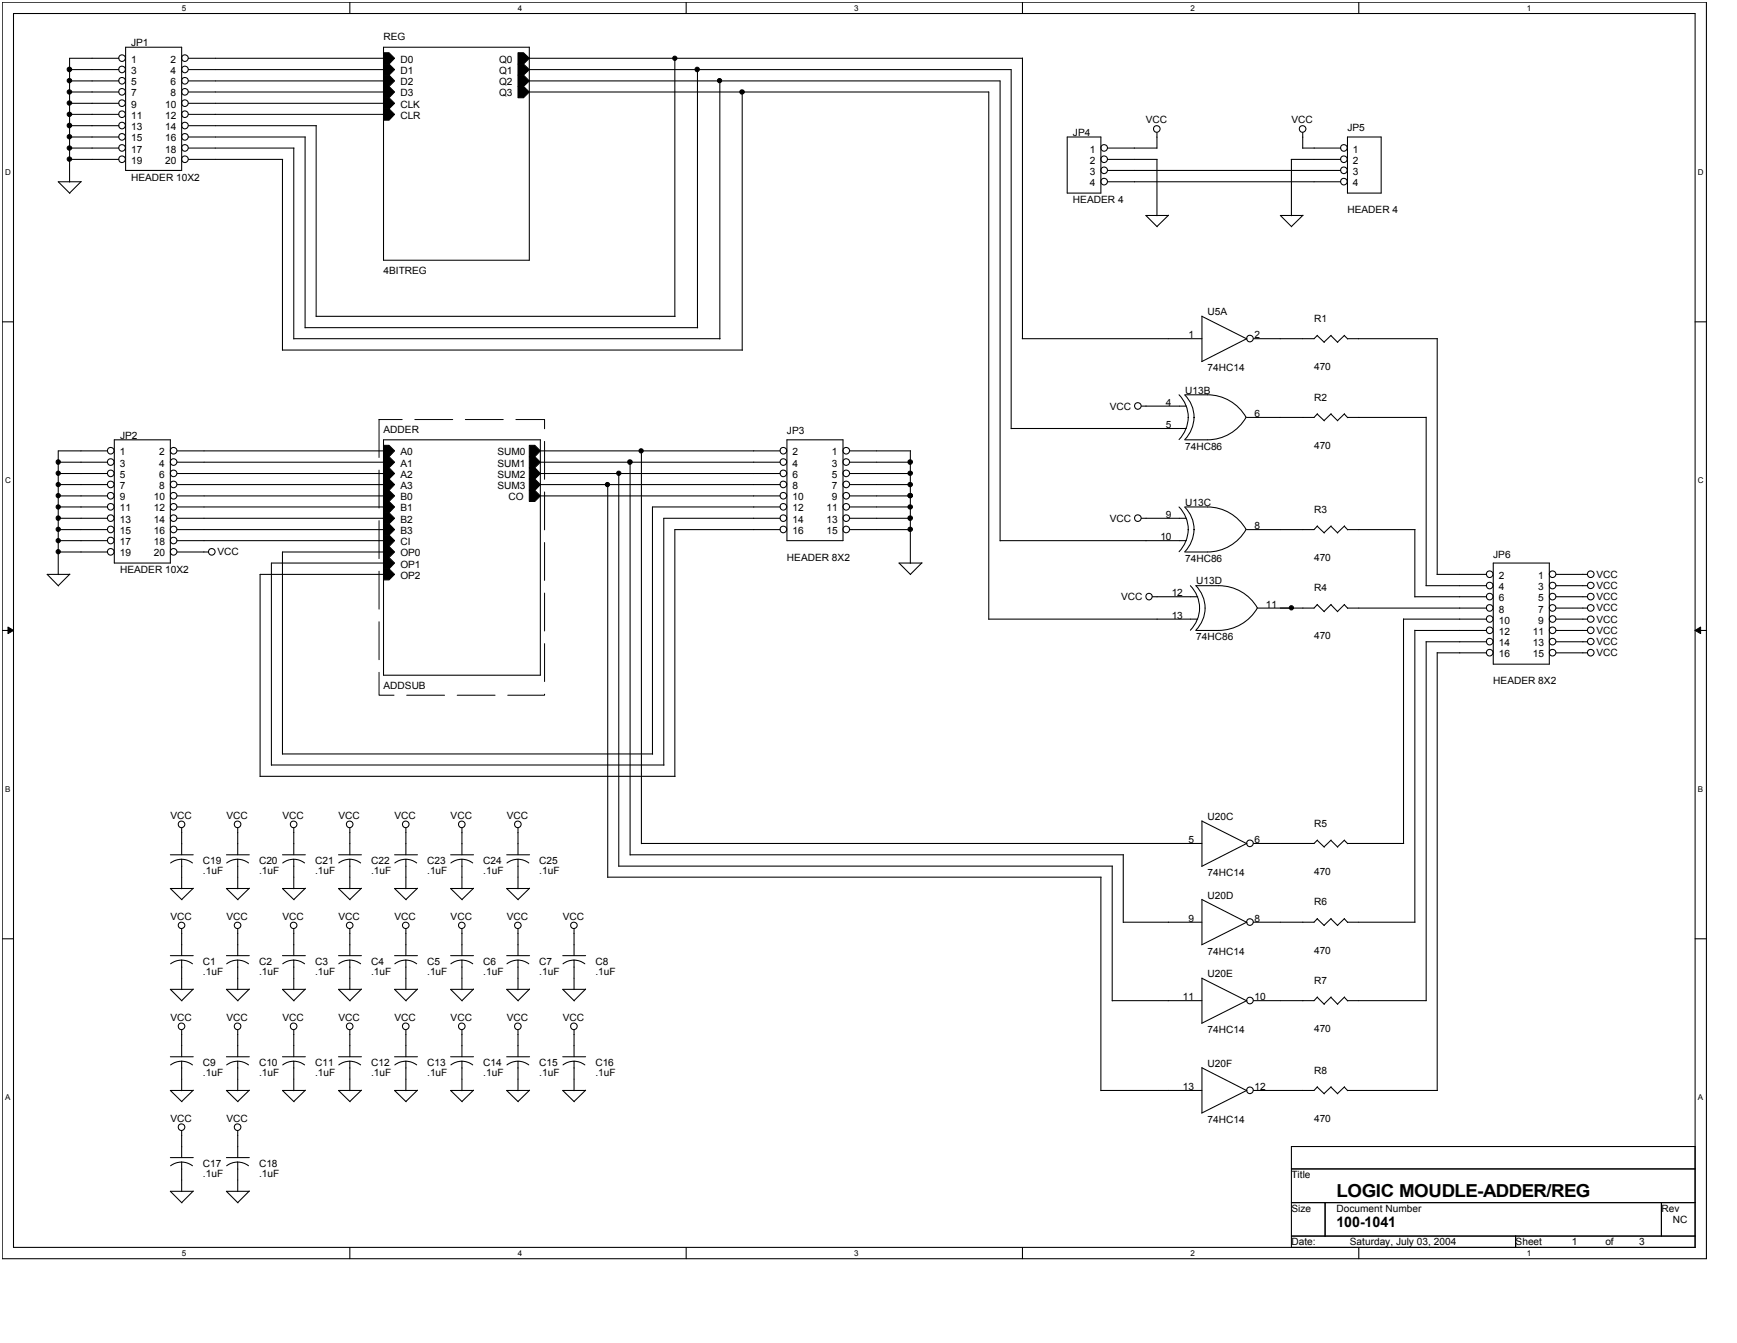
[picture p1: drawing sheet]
<svg xmlns="http://www.w3.org/2000/svg" width="279mm" height="216mm" viewBox="0 0 279 216" stroke-linecap="round" stroke-linejoin="round" font-family="sans-serif">
<path d="M.4 .4h274.1v202h-274.1zM2.2 2.2h270.5v198.3h-270.5z" fill="none" stroke="#000" stroke-width=".17"/>
<g fill="#fff">
<path d="M29.2 .6h.7v1.4h-.7z"/>
<path d="M29.2 200.7h.7v1.4h-.7z"/>
</g>
<path d="M56.3 .4v1.8M56.3 200.5v1.9" fill="none" stroke="#000" stroke-width=".17"/>
<g fill="#fff">
<path d="M83.3 .6h.7v1.4h-.7z"/>
<path d="M83.3 200.7h.7v1.4h-.7z"/>
</g>
<path d="M110.4 .4v1.8M110.4 200.5v1.9" fill="none" stroke="#000" stroke-width=".17"/>
<g fill="#fff">
<path d="M137.4 .6h.7v1.4h-.7z"/>
<path d="M137.4 200.7h.7v1.4h-.7z"/>
</g>
<path d="M164.5 .4v1.8M164.5 200.5v1.9" fill="none" stroke="#000" stroke-width=".17"/>
<g fill="#fff">
<path d="M191.5 .6h.7v1.4h-.7z"/>
<path d="M191.5 200.7h.7v1.4h-.7z"/>
</g>
<path d="M218.6 .4v1.8M218.6 200.5v1.9" fill="none" stroke="#000" stroke-width=".17"/>
<g fill="#fff">
<path d="M245.6 .6h.7v1.4h-.7z"/>
<path d="M245.6 200.7h.7v1.4h-.7z"/>
<path d="M.8 26.9h.9v1.4h-.9z"/>
<path d="M273.1 26.9h.9v1.4h-.9z"/>
<path d="M.8 76.5h.9v1.4h-.9z"/>
<path d="M273.1 76.5h.9v1.4h-.9z"/>
</g>
<path d="M.4 51.7h1.8M272.7 51.7h1.8" fill="none" stroke="#000" stroke-width=".17"/>
<g fill="#fff">
<path d="M.8 126.1h.8v1.4h-.8z"/>
<path d="M273.1 126.1h.8v1.4h-.8z"/>
</g>
<path d="M.4 101.4h1.8M272.7 101.4h1.8" fill="none" stroke="#000" stroke-width=".17"/>
<path d="M1.3 100.8l.9 .6-.9 .5zM272.7 101.4l.8-.6v1.1z" fill="#000"/>
<path d="M1.3 100.8l.9 .6-.9 .5zM272.7 101.4l.8-.6v1.1z" fill="none" stroke="#000" stroke-width=".16"/>
<g fill="#fff">
<path d="M.8 175.7h.8v1.4h-.8z"/>
<path d="M273.1 175.7h.8v1.4h-.8z"/>
</g>
<g fill="none" stroke="#000" stroke-width=".17">
<path d="M11.2 11.2h7.9M11.2 13h7.9M11.2 14.8h7.9M11.2 16.6h7.9M11.2 18.4h7.9M19.1 9.4h-7.9v19.9M20.2 7.6h9v19.8h-9zM30.3 9.4h31.4M30.3 11.2h31.4M30.3 13h31.4M30.3 14.8h31.4M30.3 16.6h31.4"/>
<path d="M30.3 18.4h31.4M61.7 8.5h.9l.9 .9-.9 .9h-.9zM61.7 10.3h.9l.9 .9-.9 .9h-.9zM61.7 12.1h.9l.9 .9-.9 .9h-.9zM61.7 13.9h.9l.9 .9-.9 .9h-.9zM61.7 15.7h.9l.9 .9-.9 .9h-.9zM61.7 17.5h.9l.9 .9-.9 .9h-.9zM61.7 7.6h23.4v34.2h-23.4zM83.3 8.5h.9l.9 .9-.9 .9h-.9zM83.3 10.3h.9l.9 .9-.9 .9h-.9zM83.3 12.1h.9l.9 .9-.9 .9h-.9zM83.3 13.9h.9l.9 .9-.9 .9h-.9z"/>
<path d="M85.1 9.4h79.4M85.1 11.2h77.5v57.7M85.1 13h75.8v74M85.1 14.8h73.9v84.8M108.5 9.4v41.5M112.2 11.2v41.5M115.8 13v41.5M119.4 14.8v41.5M164.5 9.3v45.2M11.2 22h7.9M11.2 23.8h7.9M11.2 25.6h7.9"/>
<path d="M11.2 20.2h7.9M13.1 29.2h-3.7l1.8 1.9M13.1 29.2l-1.9 1.8M30.3 22h18.8M30.3 23.8h17M30.3 25.6h15.2M30.3 20.2h20.6M45.4 25.6v30.7M47.3 23.8v30.7M49.1 22v30.7M50.9 20.2v30.7M171.7 22h5.4v9h-5.4z"/>
<path d="M178.2 29.2h37.4M178.2 23.8h7.9M178.2 25.6h7.9M178.2 27.4h37.4M186.1 21.3v2.5M186.1 25.6v9.1M188 34.6h-3.7l1.8 1.9M188 34.6l-1.9 1.8M207.7 25.6h7.9M207.7 25.6v9.1M209.5 21.3v2.5M209.5 23.8h6.1"/>
<path d="M209.6 34.6h-3.7l1.9 1.9M209.6 34.6l-1.9 1.8M216.7 22h5.5v9h-5.5zM45.4 56.3h74M47.3 54.5h68.5M49.1 52.7h63.1M50.9 50.9h57.7M164.4 54.5h28.9M193.3 50.9l7.3 3.6M193.3 50.8v7.3M200.5 54.5l-7.2 3.6M211.9 53.9l1.1 1.1"/>
<path d="M211.9 53.9l-.5 .6h-9.8M214.1 53.9l1.1 1.1M214.1 53.9l-1.1 1.1M216.2 53.9l.6 .6M216.3 53.9l-1.2 1.1M216.7 54.5h14.5M231.2 54.4v37.9M9.4 74.3h7.9M9.4 76.1h7.9M9.4 77.9h7.9M9.4 79.7h7.9M17.3 72.5h-7.9v19.9"/>
<path d="M18.4 70.7h9v19.8h-9zM28.5 72.5h33.2M28.5 74.3h33.2M28.5 76.1h33.2M28.5 77.9h33.2M28.5 79.7h33.2M61.7 71.6h.9l.9 .9-.9 .9h-.9zM61.7 73.4h.9l.9 .9-.9 .9h-.9zM61.7 75.2h.9l.9 .9-.9 .9h-.9zM61.7 77h.9l.9 .9-.9 .9h-.9zM61.7 78.8h.9l.9 .9-.9 .9h-.9zM61.7 70.7h25.2v37.8h-25.2z"/>
<path d="M85.1 71.6h.9l.9 .9-.9 .9h-.9zM85.1 73.4h.9l.9 .9-.9 .9h-.9zM85.1 75.2h.9l.9 .9-.9 .9h-.9zM85.1 77h.9l.9 .9-.9 .9h-.9zM85.1 78.8h.9l.9 .9-.9 .9h-.9zM86.9 72.5h38.6M86.9 74.3h38.6M86.9 76.1h38.6M86.9 77.9h38.6M86.9 79.7h38.6M97.8 77.9v63.2M99.5 76.1v63.2"/>
<path d="M101.4 74.3v63.2M103.2 72.5v63.1M126.6 70.7h9v16.2h-9zM136.7 72.5h9.8M136.7 74.3h9.8M136.7 76.1h9.8M136.7 77.9h9.8M136.7 79.7h9.8M146.4 72.5v18.1M162.6 68.9h28.2M183.6 65.3h7.2M189.7 63.5a5.2 5.2 0 0 1 1.4 3.6l-.1 1.1-.4 1.1-.9 1.4"/>
<path d="M190.6 63.5h3.6a7.2 7.2 0 0 1 6.2 3.6M190.6 63.5a5 5 0 0 1 1.5 3.6l-.2 1.1-.4 1.1-.9 1.4M200.4 67.1a7.2 7.2 0 0 1-6.2 3.6h-3.6M211.9 66.6l1.1 1.1M211.9 66.5l-.5 .6h-10.9M214.1 66.6l1.1 1.1M214.1 66.5l-1.1 1.1M216.2 66.6l.6 .5M216.3 66.5l-1.2 1.1M216.7 67.1h12.7M229.4 67.1v27.1M9.4 88.7h7.9"/>
<path d="M9.4 83.3h7.9M9.4 85.1h7.9M9.4 86.9h7.9M9.4 81.5h7.9M11.2 92.3h-3.6l1.8 1.9M11.2 92.3l-1.8 1.9M28.5 88.7h5M28.5 83.3h33.2M28.5 85.1h33.2M28.5 86.9h33.2M28.5 81.5h33.2M61.7 80.6h.9l.9 .9-.9 .9h-.9z"/>
<path d="M61.7 82.4h.9l.9 .9-.9 .9h-.9zM61.7 84.2h.9l.9 .9-.9 .9h-.9zM61.7 86h.9l.9 .9-.9 .9h-.9zM61.7 87.8h.9l.9 .9-.9 .9h-.9zM61.7 89.6h.9l.9 .9-.9 .9h-.9zM61.7 91.4h.9l.9 .9-.9 .9h-.9zM61.7 90.5h-18v32.5M61.7 92.3h-19.9v32.5M61.7 88.7h-16.3v32.5M125.5 83.3h-18.7v39.7M125.5 85.1h-17v39.7M125.5 81.5h-20.6v39.7"/>
<path d="M136.7 83.3h9.8M136.7 85.1h9.8M136.7 81.5h9.8M148.3 90.5h-3.7l1.9 1.9M148.3 90.5l-1.9 1.8M159 99.5h33.7M160.9 86.9h29.9M183.6 83.3h7.2M185.4 95.9h7.3M189.7 81.5a5.2 5.2 0 0 1 1.4 3.7l-.1 1-.4 1.1-.9 1.4M190.6 81.5h3.6a7.2 7.2 0 0 1 6.2 3.6M190.6 81.5a5 5 0 0 1 1.5 3.7l-.2 1-.4 1.1-.9 1.4"/>
<path d="M191.5 94.2a5.1 5.1 0 0 1 0 7.1M200.4 85.1a7.2 7.2 0 0 1-6.2 3.6h-3.6M202.3 97.8a7.1 7.1 0 0 0-6.3-3.6h-3.6a5.1 5.1 0 0 1 0 7.1M202.3 97.7a7.2 7.2 0 0 1-6.3 3.7h-3.6M211.9 84.6l1.1 1.1M211.9 97.2l1.1 1.1M211.9 97.2l-.5 .6h-9M211.9 84.5l-.5 .6h-10.9M214.1 84.6l1.1 1.1M214.1 97.2l1.1 1.1M214.1 84.5l-1.1 1.1M214.1 97.2l-1.1 1.1"/>
<path d="M216.2 84.6l.6 .6M216.2 97.2l.6 .6M216.3 84.5l-1.2 1.1M216.3 97.2l-1.2 1.1M216.7 97.8h22.4M216.7 85.1h10.9M225.8 99.5h13.3M225.8 99.5v36.1M227.6 95.9h11.5M227.6 85.1v10.9M229.4 94.2h9.7M231.1 92.3h8"/>
<path d="M240.2 90.5h9v16.3h-9zM250.3 92.3h5M250.3 94.2h5M250.3 95.9h5M250.3 97.8h5M250.3 99.5h5M227.6 101.4h11.5M227.6 101.3v47M229.4 103.2h9.7M229.4 103.1v57.8M231.2 104.9h7.9M231.2 104.9v70.4"/>
<path d="M250.3 101.4h5M250.3 103.2h5M250.3 104.9h5M27.4 137.4h3.7M29.2 138.1l.8 .1 1 .5M29.2 138.1l-.8 .1-1 .5M29.2 133.1v4.3M29.2 138.1v4.8M36.4 137.4h3.7M38.2 138.1l.8 .1 1 .5M38.2 138.1l-.7 .1-1 .5M38.2 133.1v4.3"/>
<path d="M38.2 138.1v4.8M41.8 124.8h66.8M43.7 123h63.1M45.4 137.4h3.7M45.4 121.2h59.6M47.3 138.1l.7 .1 1 .5M47.3 138.1l-.8 .1-1 .5M47.3 133.1v4.3M47.3 138.1v4.8M54.5 137.4h3.6M56.3 138.1l.7 .1 1 .5M56.3 138.1l-.8 .1-1 .5"/>
<path d="M56.3 133.1v4.3M56.3 138.1v4.8M63.5 137.4h3.6M65.3 138.1l.7 .1 1 .5M65.3 138.1l-.8 .1-1 .5M65.3 133.1v4.3M65.3 138.1v4.8M72.5 137.4h3.7M74.3 138.1l.7 .1 1 .5M74.3 138.1l-.8 .1-1 .5M74.3 133.1v4.3M74.3 138.1v4.8"/>
<path d="M81.5 137.4h3.7M83.3 138.1l.8 .1 1 .5M83.3 138.1l-.8 .1-1 .5M83.3 133.1v4.3M83.3 138.1v4.8M99.5 139.2h79.4M101.4 137.4h79.3M103.2 135.6h90.1M178.9 139.2v21.7M180.7 137.4v10.9M193.3 132v7.2M193.3 132l7.3 3.6"/>
<path d="M200.5 135.6l-7.2 3.7M211.9 135.1l1.1 1.1M211.9 135l-.5 .6h-9.8M214.1 135.1l1.1 1.1M214.1 135l-1.1 1.1M216.2 135.1l.6 .5M216.3 135l-1.2 1.1M216.7 135.6h9.1M.4 150.9h1.8M27.4 153.6h3.7M29.2 154.3l.8 .1 1 .5M29.2 154.3l-.8 .1-1 .5"/>
<path d="M29.2 149.3v4.3M29.2 154.3v4.8M31.1 159h-3.7l1.9 1.9M31.1 159l-1.9 1.9M31.1 142.8h-3.7l1.9 1.9M31.1 142.8l-1.9 1.8M36.4 153.6h3.7M38.2 154.3l.8 .1 1 .5M38.2 154.3l-.7 .1-1 .5M38.2 149.3v4.3M38.2 154.3v4.8M40.1 159h-3.7l1.9 1.9"/>
<path d="M40.1 159l-1.9 1.9M40.1 142.8h-3.7l1.9 1.9M40.1 142.8l-1.9 1.8M45.4 153.6h3.7M47.3 154.3l.7 .1 1 .5M47.3 154.3l-.8 .1-1 .5M47.3 149.3v4.3M47.3 154.3v4.8M49.1 159h-3.7l1.9 1.9M49.1 159l-1.8 1.9M49.1 142.8h-3.7l1.9 1.9M49.1 142.8l-1.8 1.8"/>
<path d="M54.5 153.6h3.6M56.3 154.3l.7 .1 1 .5M56.3 154.3l-.8 .1-1 .5M56.3 149.3v4.3M56.3 154.3v4.8M58.1 159h-3.6l1.8 1.9M58.1 159l-1.8 1.9M58.1 142.8h-3.6l1.8 1.9M58.1 142.8l-1.8 1.8M63.5 153.6h3.6M65.3 154.3l.7 .1 1 .5M65.3 154.3l-.8 .1-1 .5"/>
<path d="M65.3 149.3v4.3M65.3 154.3v4.8M67.1 159h-3.6l1.8 1.9M67.1 159l-1.8 1.9M67.1 142.8h-3.6l1.8 1.9M67.1 142.8l-1.8 1.8M72.5 153.6h3.7M74.3 154.3l.7 .1 1 .5M74.3 154.3l-.8 .1-1 .5M74.3 149.3v4.3M74.3 154.3v4.8M76.2 159h-3.7l1.8 1.9"/>
<path d="M76.2 159l-1.9 1.9M76.2 142.8h-3.7l1.8 1.9M76.2 142.8l-1.9 1.8M81.5 153.6h3.7M83.3 154.3l.8 .1 1 .5M83.3 154.3l-.8 .1-1 .5M83.3 149.3v4.3M83.3 154.3v4.8M85.2 159h-3.7l1.9 1.9M85.2 159l-1.9 1.9M85.2 142.8h-3.7l1.9 1.9M85.2 142.8l-1.9 1.8"/>
<path d="M90.5 153.6h3.7M92.3 154.3l.8 .1 1 .5M92.3 154.3l-.7 .1-1 .5M92.3 149.3v4.3M92.3 154.3v4.8M94.2 159h-3.7l1.9 1.9M94.2 159l-1.9 1.9M97.8 141h79.3M177.1 141v34.3M180.7 148.3h12.6M193.3 144.6v7.3M193.3 157.2v7.3"/>
<path d="M193.3 144.6l7.3 3.7M193.3 157.3l7.3 3.6M200.5 148.3l-7.2 3.6M211.9 147.7l1.1 1.1M211.9 147.7l-.5 .6h-9.8M214.1 147.7l1.1 1.1M214.1 147.7l-1.1 1.1M216.2 147.7l.6 .6M216.3 147.7l-1.2 1.1M216.7 148.3h10.9M272.7 150.9h1.8M27.4 169.9h3.7"/>
<path d="M29.2 170.6l.8 .1 1 .5M29.2 170.6l-.8 .1-1 .5M29.2 165.6v4.3M29.2 170.6v4.7M31.1 175.3h-3.7l1.9 1.8M31.1 175.3l-1.9 1.8M36.4 169.9h3.7M38.2 170.6l.8 .1 1 .5M38.2 170.6l-.7 .1-1 .5M38.2 165.6v4.3M38.2 170.6v4.7M40.1 175.3h-3.7l1.9 1.8"/>
<path d="M40.1 175.3l-1.9 1.8M45.4 169.9h3.7M47.3 170.6l.7 .1 1 .5M47.3 170.6l-.8 .1-1 .5M47.3 165.6v4.3M47.3 170.6v4.7M49.1 175.3h-3.7l1.9 1.8M49.1 175.3l-1.8 1.8M54.5 169.9h3.6M56.3 170.6l.7 .1 1 .5M56.3 170.6l-.8 .1-1 .5M56.3 165.6v4.3"/>
<path d="M56.3 170.6v4.7M58.1 175.3h-3.6l1.8 1.8M58.1 175.3l-1.8 1.8M63.5 169.9h3.6M65.3 170.6l.7 .1 1 .5M65.3 170.6l-.8 .1-1 .5M65.3 165.6v4.3M65.3 170.6v4.7M67.1 175.3h-3.6l1.8 1.8M67.1 175.3l-1.8 1.8M72.5 169.9h3.7M74.3 170.6l.7 .1 1 .5"/>
<path d="M74.3 170.6l-.8 .1-1 .5M74.3 165.6v4.3M74.3 170.6v4.7M76.2 175.3h-3.7l1.8 1.8M76.2 175.3l-1.9 1.8M81.5 169.9h3.7M83.3 170.6l.8 .1 1 .5M83.3 170.6l-.8 .1-1 .5M83.3 165.6v4.3M83.3 170.6v4.7M85.2 175.3h-3.7l1.9 1.8M85.2 175.3l-1.9 1.8"/>
<path d="M90.5 169.9h3.7M92.3 170.6l.8 .1 1 .5M92.3 170.6l-.7 .1-1 .5M92.3 165.6v4.3M92.3 170.6v4.7M94.2 175.3h-3.7l1.9 1.8M94.2 175.3l-1.9 1.8M177.1 175.3h16.2M178.9 160.9h14.4M193.3 171.6v7.3M193.3 171.7l7.3 3.6M200.5 175.3l-7.2 3.6"/>
<path d="M200.5 160.9l-7.2 3.6M211.9 174.8l1.1 1.1M211.9 160.3l1.1 1.2M211.9 174.7l-.5 .6h-9.8M211.9 160.3l-.5 .6h-9.8M214.1 174.8l1.1 1.1M214.1 160.3l1.1 1.2M214.1 174.7l-1.1 1.1M214.1 160.3l-1.1 1.1M216.2 174.8l.6 .5M216.2 160.3l.6 .6M216.3 174.7l-1.2 1.1"/>
<path d="M216.3 160.3l-1.2 1.1M216.7 175.3h14.5M216.7 160.9h12.7M27.4 186.1h3.7M29.2 186.8l.8 .1 1 .5M29.2 186.8l-.8 .1-1 .5M29.2 181.8v4.3M29.2 186.8v4.8M31.1 191.5h-3.7l1.9 1.9M31.1 191.5l-1.9 1.8M36.4 186.1h3.7M38.2 186.8l.8 .1 1 .5"/>
<path d="M38.2 186.8l-.7 .1-1 .5M38.2 181.8v4.3M38.2 186.8v4.8M40.1 191.5h-3.7l1.9 1.9M40.1 191.5l-1.9 1.8M207.7 184.3h65v16.2h-65zM207.7 187.9h65M207.7 193.3h65M207.7 198.7h65M213.1 193.3v5.4M243.8 198.7v1.8M267.2 193.3v5.4"/>
<circle cx="11.2" cy="11.2" r=".37"/>
<circle cx="11.2" cy="13" r=".36"/>
<circle cx="11.2" cy="14.8" r=".36"/>
<circle cx="11.2" cy="16.6" r=".36"/>
<circle cx="11.2" cy="18.4" r=".36"/>
<circle cx="19.6" cy="11.2" r=".54"/>
<circle cx="19.6" cy="9.3" r=".54"/>
<circle cx="19.6" cy="13" r=".54"/>
<circle cx="19.6" cy="18.4" r=".54"/>
<circle cx="19.6" cy="16.6" r=".54"/>
<circle cx="19.6" cy="14.8" r=".54"/>
<circle cx="29.7" cy="11.2" r=".54"/>
<circle cx="29.7" cy="9.3" r=".54"/>
<circle cx="29.7" cy="13" r=".54"/>
<circle cx="29.7" cy="18.4" r=".54"/>
<circle cx="29.7" cy="14.8" r=".54"/>
<circle cx="29.7" cy="16.6" r=".54"/>
<circle cx="108.5" cy="9.4" r=".34"/>
<circle cx="112.1" cy="11.2" r=".35"/>
<circle cx="115.7" cy="13" r=".34"/>
<circle cx="119.4" cy="14.8" r=".36"/>
<circle cx="11.2" cy="20.2" r=".37"/>
<circle cx="11.2" cy="22" r=".36"/>
<circle cx="11.2" cy="23.8" r=".36"/>
<circle cx="11.2" cy="25.6" r=".36"/>
<circle cx="19.6" cy="23.8" r=".54"/>
<circle cx="19.6" cy="25.6" r=".54"/>
<circle cx="19.6" cy="22" r=".54"/>
<circle cx="19.6" cy="20.2" r=".54"/>
<circle cx="29.7" cy="23.8" r=".54"/>
<circle cx="29.7" cy="25.6" r=".54"/>
<circle cx="29.7" cy="22" r=".54"/>
<circle cx="29.7" cy="20.2" r=".54"/>
<circle cx="177.6" cy="25.6" r=".54"/>
<circle cx="177.6" cy="29.2" r=".54"/>
<circle cx="177.6" cy="27.4" r=".54"/>
<circle cx="177.6" cy="23.8" r=".54"/>
<circle cx="186.1" cy="20.7" r=".54"/>
<circle cx="209.5" cy="20.7" r=".54"/>
<circle cx="216.2" cy="27.4" r=".54"/>
<circle cx="216.2" cy="25.6" r=".54"/>
<circle cx="216.2" cy="29.2" r=".54"/>
<circle cx="216.2" cy="23.8" r=".54"/>
<circle cx="201.1" cy="54.4" r=".54"/>
<circle cx="9.4" cy="74.3" r=".35"/>
<circle cx="9.4" cy="79.7" r=".34"/>
<circle cx="9.4" cy="76.1" r=".34"/>
<circle cx="9.4" cy="77.9" r=".34"/>
<circle cx="17.8" cy="76.1" r=".54"/>
<circle cx="17.8" cy="79.7" r=".54"/>
<circle cx="17.8" cy="72.5" r=".54"/>
<circle cx="17.8" cy="77.9" r=".54"/>
<circle cx="17.8" cy="74.3" r=".54"/>
<circle cx="27.9" cy="79.7" r=".54"/>
<circle cx="27.9" cy="76.1" r=".54"/>
<circle cx="27.9" cy="72.5" r=".54"/>
<circle cx="27.9" cy="77.9" r=".54"/>
<circle cx="27.9" cy="74.3" r=".54"/>
<circle cx="97.7" cy="77.9" r=".34"/>
<circle cx="99.5" cy="76.1" r=".34"/>
<circle cx="101.3" cy="74.3" r=".37"/>
<circle cx="103.1" cy="72.5" r=".34"/>
<circle cx="126" cy="72.5" r=".54"/>
<circle cx="126" cy="79.7" r=".54"/>
<circle cx="126" cy="76.1" r=".54"/>
<circle cx="126" cy="77.9" r=".54"/>
<circle cx="126" cy="74.3" r=".54"/>
<circle cx="136.1" cy="72.5" r=".54"/>
<circle cx="136.1" cy="76.1" r=".54"/>
<circle cx="136.1" cy="79.7" r=".54"/>
<circle cx="136.1" cy="77.9" r=".54"/>
<circle cx="136.1" cy="74.3" r=".54"/>
<circle cx="146.4" cy="74.3" r=".37"/>
<circle cx="146.4" cy="76.1" r=".36"/>
<circle cx="146.4" cy="79.7" r=".36"/>
<circle cx="146.4" cy="77.9" r=".36"/>
<circle cx="183" cy="65.3" r=".54"/>
<circle cx="9.4" cy="83.3" r=".35"/>
<circle cx="9.4" cy="88.7" r=".34"/>
<circle cx="9.4" cy="85.1" r=".34"/>
<circle cx="9.4" cy="81.5" r=".34"/>
<circle cx="9.4" cy="86.9" r=".34"/>
<circle cx="17.8" cy="88.7" r=".54"/>
<circle cx="17.8" cy="83.3" r=".54"/>
<circle cx="17.8" cy="85.1" r=".54"/>
<circle cx="17.8" cy="81.5" r=".54"/>
<circle cx="17.8" cy="86.9" r=".54"/>
<circle cx="27.9" cy="85.1" r=".54"/>
<circle cx="27.9" cy="88.7" r=".54"/>
<circle cx="27.9" cy="83.3" r=".54"/>
<circle cx="27.9" cy="81.5" r=".54"/>
<circle cx="27.9" cy="86.9" r=".54"/>
<circle cx="34.1" cy="88.7" r=".54"/>
<circle cx="126" cy="83.3" r=".54"/>
<circle cx="126" cy="81.5" r=".54"/>
<circle cx="126" cy="85.1" r=".54"/>
<circle cx="136.1" cy="81.5" r=".54"/>
<circle cx="136.1" cy="85.1" r=".54"/>
<circle cx="136.1" cy="83.3" r=".54"/>
<circle cx="146.4" cy="83.3" r=".37"/>
<circle cx="146.4" cy="81.5" r=".36"/>
<circle cx="146.4" cy="85.1" r=".36"/>
<circle cx="183" cy="83.3" r=".54"/>
<circle cx="184.8" cy="95.9" r=".52"/>
<circle cx="207.7" cy="97.7" r=".34"/>
<circle cx="239.6" cy="95.9" r=".54"/>
<circle cx="239.6" cy="99.5" r=".54"/>
<circle cx="239.6" cy="92.3" r=".54"/>
<circle cx="239.6" cy="97.7" r=".54"/>
<circle cx="239.6" cy="94.1" r=".54"/>
<circle cx="249.7" cy="92.3" r=".54"/>
<circle cx="249.7" cy="99.5" r=".54"/>
<circle cx="249.7" cy="95.9" r=".54"/>
<circle cx="249.7" cy="97.7" r=".54"/>
<circle cx="249.7" cy="94.1" r=".54"/>
<circle cx="255.9" cy="92.3" r=".54"/>
<circle cx="255.9" cy="95.9" r=".54"/>
<circle cx="255.9" cy="97.7" r=".54"/>
<circle cx="255.9" cy="99.5" r=".52"/>
<circle cx="255.9" cy="94.1" r=".52"/>
<circle cx="239.6" cy="103.1" r=".54"/>
<circle cx="239.6" cy="101.3" r=".54"/>
<circle cx="239.6" cy="104.9" r=".54"/>
<circle cx="249.7" cy="101.3" r=".54"/>
<circle cx="249.7" cy="104.9" r=".54"/>
<circle cx="249.7" cy="103.1" r=".54"/>
<circle cx="255.9" cy="101.3" r=".54"/>
<circle cx="255.9" cy="104.9" r=".54"/>
<circle cx="255.9" cy="103.1" r=".52"/>
<circle cx="29.2" cy="132.5" r=".54"/>
<circle cx="38.2" cy="132.5" r=".54"/>
<circle cx="47.2" cy="132.5" r=".54"/>
<circle cx="56.2" cy="132.5" r=".54"/>
<circle cx="65.3" cy="132.5" r=".54"/>
<circle cx="74.3" cy="132.5" r=".54"/>
<circle cx="83.3" cy="132.5" r=".54"/>
<circle cx="201.1" cy="135.6" r=".54"/>
<circle cx="29.2" cy="148.8" r=".52"/>
<circle cx="38.2" cy="148.8" r=".52"/>
<circle cx="47.2" cy="148.8" r=".52"/>
<circle cx="56.3" cy="148.8" r=".52"/>
<circle cx="65.3" cy="148.8" r=".52"/>
<circle cx="74.3" cy="148.8" r=".52"/>
<circle cx="83.3" cy="148.8" r=".52"/>
<circle cx="92.3" cy="148.8" r=".52"/>
<circle cx="201.1" cy="148.2" r=".54"/>
<circle cx="29.2" cy="165" r=".54"/>
<circle cx="38.2" cy="165" r=".54"/>
<circle cx="47.2" cy="165" r=".54"/>
<circle cx="56.2" cy="165" r=".54"/>
<circle cx="65.3" cy="165" r=".54"/>
<circle cx="74.3" cy="165" r=".54"/>
<circle cx="83.3" cy="165" r=".54"/>
<circle cx="92.3" cy="165" r=".54"/>
<circle cx="201.1" cy="160.8" r=".54"/>
<circle cx="201.1" cy="175.3" r=".54"/>
<circle cx="29.2" cy="181.2" r=".54"/>
<circle cx="38.2" cy="181.2" r=".54"/>
</g>
<g fill="#000">
<path d="M61.7 8.5h.9l.9 .9-.9 .9h-.9z" fill-rule="evenodd"/>
<path d="M61.7 10.3h.9l.9 .9-.9 .9h-.9z" fill-rule="evenodd"/>
<path d="M61.7 12.1h.9l.9 .9-.9 .9h-.9z" fill-rule="evenodd"/>
<path d="M61.7 13.9h.9l.9 .9-.9 .9h-.9z" fill-rule="evenodd"/>
<path d="M61.7 15.7h.9l.9 .9-.9 .9h-.9z" fill-rule="evenodd"/>
<path d="M61.7 17.5h.9l.9 .9-.9 .9h-.9z" fill-rule="evenodd"/>
<path d="M83.3 8.5h.9l.9 .9-.9 .9h-.9z" fill-rule="evenodd"/>
<path d="M83.3 10.3h.9l.9 .9-.9 .9h-.9z" fill-rule="evenodd"/>
<path d="M83.3 12.1h.9l.9 .9-.9 .9h-.9z" fill-rule="evenodd"/>
<path d="M83.3 13.9h.9l.9 .9-.9 .9h-.9z" fill-rule="evenodd"/>
<path d="M61.7 71.6h.9l.9 .9-.9 .9h-.9z" fill-rule="evenodd"/>
<path d="M61.7 73.4h.9l.9 .9-.9 .9h-.9z" fill-rule="evenodd"/>
<path d="M61.7 75.2h.9l.9 .9-.9 .9h-.9z" fill-rule="evenodd"/>
<path d="M61.7 77h.9l.9 .9-.9 .9h-.9z" fill-rule="evenodd"/>
<path d="M61.7 78.8h.9l.9 .9-.9 .9h-.9z" fill-rule="evenodd"/>
<path d="M85.1 71.6h.9l.9 .9-.9 .9h-.9z" fill-rule="evenodd"/>
<path d="M85.1 73.4h.9l.9 .9-.9 .9h-.9z" fill-rule="evenodd"/>
<path d="M85.1 75.2h.9l.9 .9-.9 .9h-.9z" fill-rule="evenodd"/>
<path d="M85.1 77h.9l.9 .9-.9 .9h-.9z" fill-rule="evenodd"/>
<path d="M85.1 78.8h.9l.9 .9-.9 .9h-.9z" fill-rule="evenodd"/>
<path d="M61.7 80.6h.9l.9 .9-.9 .9h-.9z" fill-rule="evenodd"/>
<path d="M61.7 82.4h.9l.9 .9-.9 .9h-.9z" fill-rule="evenodd"/>
<path d="M61.7 84.2h.9l.9 .9-.9 .9h-.9z" fill-rule="evenodd"/>
<path d="M61.7 86h.9l.9 .9-.9 .9h-.9z" fill-rule="evenodd"/>
<path d="M61.7 87.8h.9l.9 .9-.9 .9h-.9z" fill-rule="evenodd"/>
<path d="M61.7 89.6h.9l.9 .9-.9 .9h-.9z" fill-rule="evenodd"/>
<path d="M61.7 91.4h.9l.9 .9-.9 .9h-.9z" fill-rule="evenodd"/>
<circle cx="11.2" cy="11.2" r=".37"/>
<circle cx="11.2" cy="13" r=".36"/>
<circle cx="11.2" cy="14.8" r=".36"/>
<circle cx="11.2" cy="16.6" r=".36"/>
<circle cx="11.2" cy="18.4" r=".36"/>
<circle cx="108.5" cy="9.4" r=".34"/>
<circle cx="112.1" cy="11.2" r=".35"/>
<circle cx="115.7" cy="13" r=".34"/>
<circle cx="119.4" cy="14.8" r=".36"/>
<circle cx="11.2" cy="20.2" r=".37"/>
<circle cx="11.2" cy="22" r=".36"/>
<circle cx="11.2" cy="23.8" r=".36"/>
<circle cx="11.2" cy="25.6" r=".36"/>
<circle cx="9.4" cy="74.3" r=".35"/>
<circle cx="9.4" cy="79.7" r=".34"/>
<circle cx="9.4" cy="76.1" r=".34"/>
<circle cx="9.4" cy="77.9" r=".34"/>
<circle cx="97.7" cy="77.9" r=".34"/>
<circle cx="99.5" cy="76.1" r=".34"/>
<circle cx="101.3" cy="74.3" r=".37"/>
<circle cx="103.1" cy="72.5" r=".34"/>
<circle cx="146.4" cy="74.3" r=".37"/>
<circle cx="146.4" cy="76.1" r=".36"/>
<circle cx="146.4" cy="79.7" r=".36"/>
<circle cx="146.4" cy="77.9" r=".36"/>
<circle cx="9.4" cy="83.3" r=".35"/>
<circle cx="9.4" cy="88.7" r=".34"/>
<circle cx="9.4" cy="85.1" r=".34"/>
<circle cx="9.4" cy="81.5" r=".34"/>
<circle cx="9.4" cy="86.9" r=".34"/>
<circle cx="146.4" cy="83.3" r=".37"/>
<circle cx="146.4" cy="81.5" r=".36"/>
<circle cx="146.4" cy="85.1" r=".36"/>
<circle cx="207.7" cy="97.7" r=".34"/>
</g>
<path d="M61 67.4h26.6v44.4h-26.6z" fill="none" stroke="#000" stroke-width=".16" stroke-dasharray="6.1 2"/>
<text font-size="2.9" x="215" y="192.4">LOGIC MOUDLE-ADDER/REG</text>
<text font-size="2.3" x="215" y="197.3">100-1041</text>
<g font-size="1.6">
<text x="21.1" y="7.4">JP1</text>
<text x="21.1" y="10.1">1</text>
<text x="21.1" y="11.9">3</text>
<text x="27.4" y="10.1">2</text>
<text x="27.4" y="11.9">4</text>
<text x="61.7" y="6.5">REG</text>
<text x="64.4" y="10.1">D0</text>
<text x="64.4" y="11.9">D1</text>
<text x="80.3" y="10.1">Q0</text>
<text x="80.3" y="11.9">Q1</text>
<text x="21.1" y="13.7">5</text>
<text x="21.1" y="15.5">7</text>
<text x="21.1" y="17.3">9</text>
<text x="26.6" y="17.3">10</text>
<text x="27.4" y="13.7">6</text>
<text x="27.4" y="15.5">8</text>
<text x="64.4" y="13.7">D2</text>
<text x="64.4" y="15.5">D3</text>
<text x="64.4" y="17.3">CLK</text>
<text x="80.3" y="13.7">Q2</text>
<text x="80.3" y="15.5">Q3</text>
<text x="21.1" y="19.1">11</text>
<text x="21.1" y="20.9">13</text>
<text x="21.1" y="22.7">15</text>
<text x="26.6" y="19.1">12</text>
<text x="26.6" y="20.9">14</text>
<text x="26.6" y="22.7">16</text>
<text x="64.4" y="19.1">CLR</text>
<text x="172.6" y="21.8">JP4</text>
<text x="184.3" y="19.8">VCC</text>
<text x="207.7" y="19.8">VCC</text>
<text x="216.7" y="21.1">JP5</text>
<text x="21.1" y="29.1">HEADER 10X2</text>
<text x="21.1" y="24.5">17</text>
<text x="21.1" y="26.3">19</text>
<text x="26.6" y="24.5">18</text>
<text x="26.6" y="26.3">20</text>
<text x="175.3" y="24.5">1</text>
<text x="175.3" y="26.3">2</text>
<text x="175.3" y="28.1">3</text>
<text x="175.3" y="29.9">4</text>
<text x="217.6" y="24.5">1</text>
<text x="217.6" y="26.3">2</text>
<text x="217.6" y="28.1">3</text>
<text x="217.6" y="29.9">4</text>
<text x="172.6" y="32.7">HEADER 4</text>
<text x="216.7" y="34.3">HEADER 4</text>
<text x="61.7" y="44">4BITREG</text>
<text x="194.2" y="50.7">U5A</text>
<text x="211.4" y="51.7">R1</text>
<text x="191.2" y="54.4">1</text>
<text x="194.2" y="59.7">74HC14</text>
<text x="201.8" y="54.4">2</text>
<text x="211.4" y="59.5">470</text>
<text x="178.5" y="65.8">VCC</text>
<text x="187.5" y="65.2">4</text>
<text x="190.6" y="63.3">U13B</text>
<text x="211.4" y="64.4">R2</text>
<text x="19.3" y="70.5">JP2</text>
<text x="61.7" y="69.6">ADDER</text>
<text x="126.6" y="69.8">JP3</text>
<text x="187.5" y="68.8">5</text>
<text x="201.8" y="67.1">6</text>
<text x="19.3" y="73.2">1</text>
<text x="19.3" y="75">3</text>
<text x="19.3" y="76.8">5</text>
<text x="25.6" y="73.2">2</text>
<text x="25.6" y="75">4</text>
<text x="25.6" y="76.8">6</text>
<text x="64.4" y="73.2">A0</text>
<text x="64.4" y="75">A1</text>
<text x="64.4" y="76.8">A2</text>
<text x="80" y="73.2">SUM0</text>
<text x="80" y="75">SUM1</text>
<text x="80" y="76.8">SUM2</text>
<text x="127.5" y="73.2">2</text>
<text x="127.5" y="75">4</text>
<text x="127.5" y="76.8">6</text>
<text x="133.8" y="73.2">1</text>
<text x="133.8" y="75">3</text>
<text x="133.8" y="76.8">5</text>
<text x="190.6" y="72.3">74HC86</text>
<text x="211.4" y="72.1">470</text>
<text x="19.3" y="78.6">7</text>
<text x="19.3" y="80.4">9</text>
<text x="19.3" y="82.2">11</text>
<text x="24.7" y="82.2">12</text>
<text x="24.7" y="80.4">10</text>
<text x="25.6" y="78.6">8</text>
<text x="64.4" y="78.6">A3</text>
<text x="64.4" y="80.4">B0</text>
<text x="64.4" y="82.2">B1</text>
<text x="80" y="78.6">SUM3</text>
<text x="81.8" y="80.4">CO</text>
<text x="127.5" y="78.6">8</text>
<text x="127.5" y="80.4">10</text>
<text x="127.5" y="82.2">12</text>
<text x="132.9" y="82.2">11</text>
<text x="133.8" y="78.6">7</text>
<text x="133.8" y="80.4">9</text>
<text x="178.5" y="83.9">VCC</text>
<text x="187.5" y="83.3">9</text>
<text x="190.6" y="81.3">U13C</text>
<text x="211.4" y="82.4">R3</text>
<text x="19.3" y="84">13</text>
<text x="19.3" y="85.9">15</text>
<text x="19.3" y="87.6">17</text>
<text x="19.3" y="89.5">19</text>
<text x="24.7" y="84">14</text>
<text x="24.7" y="85.9">16</text>
<text x="24.7" y="87.6">18</text>
<text x="24.7" y="89.5">20</text>
<text x="35" y="89.3">VCC</text>
<text x="64.4" y="84">B2</text>
<text x="64.4" y="85.9">B3</text>
<text x="64.4" y="87.6">CI</text>
<text x="64.4" y="89.5">OP0</text>
<text x="127.5" y="84">14</text>
<text x="127.5" y="85.9">16</text>
<text x="132.9" y="84">13</text>
<text x="132.9" y="85.9">15</text>
<text x="186.6" y="86.9">10</text>
<text x="201.8" y="85.1">8</text>
<text x="240.2" y="89.6">JP6</text>
<text x="19.3" y="92.2">HEADER 10X2</text>
<text x="64.4" y="91.2">OP1</text>
<text x="64.4" y="93.1">OP2</text>
<text x="126.6" y="90.2">HEADER 8X2</text>
<text x="188.5" y="95.9">12</text>
<text x="190.6" y="90.3">74HC86</text>
<text x="192.4" y="93.9">U13D</text>
<text x="211.4" y="90.2">470</text>
<text x="211.4" y="95">R4</text>
<text x="241.1" y="93.1">2</text>
<text x="241.1" y="94.9">4</text>
<text x="247.4" y="93.1">1</text>
<text x="247.4" y="94.9">3</text>
<text x="256.8" y="92.9">VCC</text>
<text x="256.8" y="94.7">VCC</text>
<text x="180.3" y="96.5">VCC</text>
<text x="188.5" y="99.5">13</text>
<text x="203.6" y="97.7">11</text>
<text x="241.1" y="96.7">6</text>
<text x="241.1" y="98.5">8</text>
<text x="241.1" y="100.3">10</text>
<text x="247.4" y="96.7">5</text>
<text x="247.4" y="98.5">7</text>
<text x="247.4" y="100.3">9</text>
<text x="256.8" y="96.5">VCC</text>
<text x="256.8" y="98.3">VCC</text>
<text x="256.8" y="100.1">VCC</text>
<text x="256.8" y="101.9">VCC</text>
<text x="192.4" y="103">74HC86</text>
<text x="211.4" y="102.8">470</text>
<text x="241.1" y="102.1">12</text>
<text x="241.1" y="103.9">14</text>
<text x="241.1" y="105.7">16</text>
<text x="246.5" y="102.1">11</text>
<text x="246.5" y="103.9">13</text>
<text x="246.5" y="105.7">15</text>
<text x="256.8" y="103.7">VCC</text>
<text x="256.8" y="105.5">VCC</text>
<text x="61.7" y="110.7">ADDSUB</text>
<text x="240.2" y="110">HEADER 8X2</text>
<text x="27.4" y="131.7">VCC</text>
<text x="36.4" y="131.7">VCC</text>
<text x="45.4" y="131.7">VCC</text>
<text x="54.5" y="131.7">VCC</text>
<text x="63.5" y="131.7">VCC</text>
<text x="72.5" y="131.7">VCC</text>
<text x="81.5" y="131.7">VCC</text>
<text x="194.2" y="131.8">U20C</text>
<text x="191.2" y="135.6">5</text>
<text x="201.8" y="135.6">6</text>
<text x="211.4" y="132.9">R5</text>
<text x="32.7" y="138.9">C19</text>
<text x="32.7" y="140.5">.1uF</text>
<text x="41.7" y="138.9">C20</text>
<text x="41.7" y="140.5">.1uF</text>
<text x="50.7" y="138.9">C21</text>
<text x="50.7" y="140.5">.1uF</text>
<text x="59.7" y="138.9">C22</text>
<text x="59.7" y="140.5">.1uF</text>
<text x="68.7" y="138.9">C23</text>
<text x="68.7" y="140.5">.1uF</text>
<text x="77.7" y="138.9">C24</text>
<text x="77.7" y="140.5">.1uF</text>
<text x="86.7" y="138.9">C25</text>
<text x="86.7" y="140.5">.1uF</text>
<text x="194.2" y="140.8">74HC14</text>
<text x="211.4" y="140.7">470</text>
<text x="27.4" y="147.9">VCC</text>
<text x="36.4" y="147.9">VCC</text>
<text x="45.4" y="147.9">VCC</text>
<text x="54.5" y="147.9">VCC</text>
<text x="63.5" y="147.9">VCC</text>
<text x="72.5" y="147.9">VCC</text>
<text x="81.5" y="147.9">VCC</text>
<text x="90.5" y="147.9">VCC</text>
<text x="191.2" y="148.2">9</text>
<text x="194.2" y="144.4">U20D</text>
<text x="201.8" y="148.2">8</text>
<text x="211.4" y="145.5">R6</text>
<text x="32.7" y="155.1">C1</text>
<text x="41.7" y="155.1">C2</text>
<text x="50.7" y="155.1">C3</text>
<text x="59.7" y="155.1">C4</text>
<text x="68.7" y="155.1">C5</text>
<text x="77.7" y="155.1">C6</text>
<text x="86.7" y="155.1">C7</text>
<text x="95.8" y="155.1">C8</text>
<text x="194.2" y="153.5">74HC14</text>
<text x="211.4" y="153.3">470</text>
<text x="32.7" y="156.7">.1uF</text>
<text x="41.7" y="156.7">.1uF</text>
<text x="50.7" y="156.7">.1uF</text>
<text x="59.7" y="156.7">.1uF</text>
<text x="68.7" y="156.7">.1uF</text>
<text x="77.7" y="156.7">.1uF</text>
<text x="86.7" y="156.7">.1uF</text>
<text x="95.8" y="156.7">.1uF</text>
<text x="190.3" y="160.8">11</text>
<text x="194.2" y="157.1">U20E</text>
<text x="201.8" y="160.8">10</text>
<text x="211.4" y="158.2">R7</text>
<text x="27.4" y="164.1">VCC</text>
<text x="36.4" y="164.1">VCC</text>
<text x="45.4" y="164.1">VCC</text>
<text x="54.5" y="164.1">VCC</text>
<text x="63.5" y="164.1">VCC</text>
<text x="72.5" y="164.1">VCC</text>
<text x="81.5" y="164.1">VCC</text>
<text x="90.5" y="164.1">VCC</text>
<text x="194.2" y="166.1">74HC14</text>
<text x="211.4" y="165.9">470</text>
<text x="32.7" y="171.3">C9</text>
<text x="32.7" y="172.9">.1uF</text>
<text x="41.7" y="171.3">C10</text>
<text x="41.7" y="172.9">.1uF</text>
<text x="50.7" y="171.3">C11</text>
<text x="50.7" y="172.9">.1uF</text>
<text x="59.7" y="171.3">C12</text>
<text x="59.7" y="172.9">.1uF</text>
<text x="68.7" y="171.3">C13</text>
<text x="68.7" y="172.9">.1uF</text>
<text x="77.7" y="171.3">C14</text>
<text x="77.7" y="172.9">.1uF</text>
<text x="86.7" y="171.3">C15</text>
<text x="86.7" y="172.9">.1uF</text>
<text x="95.8" y="171.3">C16</text>
<text x="95.8" y="172.9">.1uF</text>
<text x="194.2" y="171.5">U20F</text>
<text x="211.4" y="172.6">R8</text>
<text x="190.3" y="175.3">13</text>
<text x="201.8" y="175.3">12</text>
<text x="27.4" y="180.3">VCC</text>
<text x="36.4" y="180.3">VCC</text>
<text x="194.2" y="180.5">74HC14</text>
<text x="211.4" y="180.3">470</text>
<text x="32.7" y="187.5">C17</text>
<text x="32.7" y="189.2">.1uF</text>
<text x="41.7" y="187.5">C18</text>
<text x="41.7" y="189.2">.1uF</text>
<text x="207.7" y="189.4">Title</text>
<text x="207.7" y="194.8">Size</text>
<text x="215" y="194.8">Document Number</text>
<text x="267.2" y="194.8">Rev</text>
<text x="269.1" y="196.6">NC</text>
<text x="207.7" y="200.1">Date:</text>
<text x="217.1" y="200.1">Saturday, July 03, 2004</text>
<text x="243.8" y="200.1">Sheet</text>
<text x="252.8" y="200.1">1</text>
<text x="258.2" y="200.1">of</text>
<text x="263.6" y="200.1">3</text>
</g>
<g font-size="1.3">
<text x="29.2" y="1.7">5</text>
<text x="83.3" y="1.7">4</text>
<text x="137.4" y="1.7">3</text>
<text x="191.5" y="1.7">2</text>
<text x="245.6" y="1.7">1</text>
<text x=".8" y="28.1">D</text>
<text x="273.1" y="28.1">D</text>
<text x=".8" y="77.6">C</text>
<text x="273.1" y="77.6">C</text>
<text x=".8" y="127.3">B</text>
<text x="273.1" y="127.3">B</text>
<text x=".8" y="176.8">A</text>
<text x="273.1" y="176.8">A</text>
<text x="29.2" y="201.9">5</text>
<text x="83.3" y="201.9">4</text>
<text x="137.4" y="201.9">3</text>
<text x="191.5" y="201.9">2</text>
<text x="245.6" y="201.9">1</text>
</g>
</svg>
